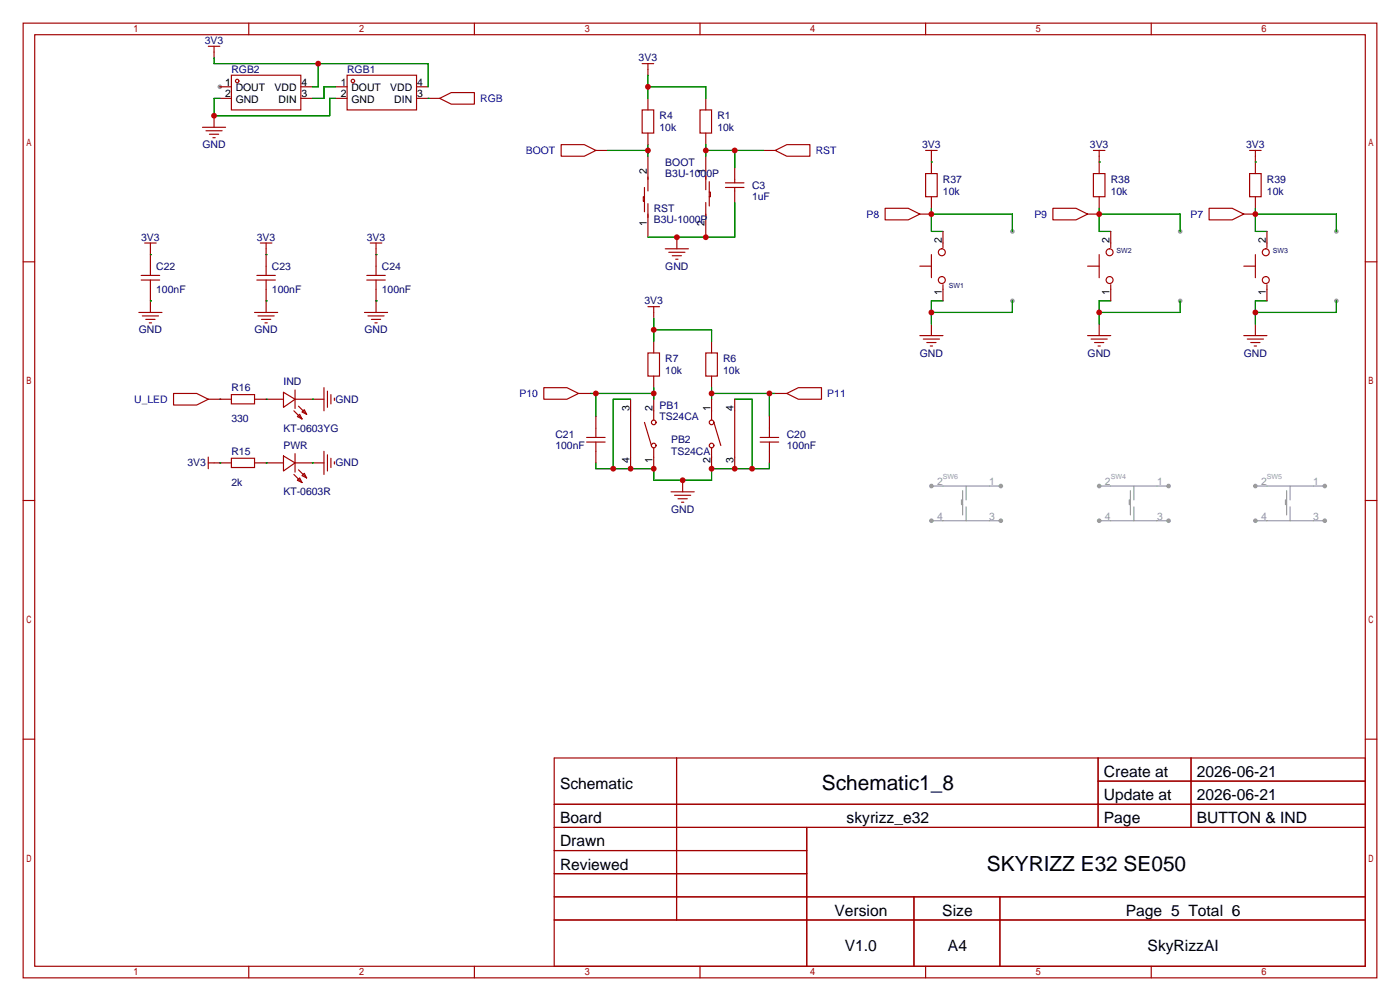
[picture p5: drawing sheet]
<svg xmlns="http://www.w3.org/2000/svg" width="307mm" height="220mm" viewBox="0 0 307 220" stroke-linecap="round" stroke-linejoin="round" font-family="sans-serif">
<g fill="#999">
<circle cx="48.3" cy="19.1" r=".51"/>
<circle cx="256.5" cy="106.7" r=".51"/>
<circle cx="241.3" cy="106.7" r=".51"/>
<circle cx="256.5" cy="114.3" r=".51"/>
<circle cx="241.3" cy="114.3" r=".51"/>
<circle cx="290.8" cy="106.7" r=".51"/>
<circle cx="275.6" cy="106.7" r=".51"/>
<circle cx="290.8" cy="114.3" r=".51"/>
<circle cx="275.6" cy="114.3" r=".51"/>
<circle cx="219.7" cy="106.7" r=".51"/>
<circle cx="204.5" cy="106.7" r=".51"/>
<circle cx="219.7" cy="114.3" r=".51"/>
<circle cx="204.5" cy="114.3" r=".51"/>
<circle cx="222.2" cy="50.8" r=".51"/>
<circle cx="222.2" cy="66" r=".51"/>
<circle cx="259.1" cy="50.8" r=".51"/>
<circle cx="259.1" cy="66" r=".51"/>
<circle cx="293.4" cy="50.8" r=".51"/>
<circle cx="293.4" cy="66" r=".51"/>
</g>
<g fill="none" stroke="#a10000" stroke-width=".25">
<path d="M5.1 5.1h297.2v209.5h-297.2zM7.6 7.6h292.1v204.5h-292.1zM45.7 10.2h2.6M47 10.2v2.5M48.3 19h2.5M50.8 16.5h15.2v7.6h-15.2zM54.6 5.1v2.5M66 19h2.6M73.7 19h2.5M76.2 16.5h15.2v7.6h-15.2zM91.4 19h2.6M104.1 5.1v2.5"/>
<path d="M141 14h2.5M142.2 14v2.5M153.7 5.1v2.5M203.2 5.1v2.5M252.7 5.1v2.5M44.4 27.9h5.1M45.2 28.7h3.6M46 29.5h2M46.7 30.2h.5M47 25.4v2.5M48.3 21.6h2.5M66 21.6h2.6"/>
<path d="M73.7 21.6h2.5M91.4 21.6h5.1M96.5 21.6l2.6-1.3h5v2.6h-5zM123.2 31.8h5.1l2.5 1.2-2.5 1.3h-5.1zM130.8 33h2.5M141 24.1h2.5v5.1h-2.5zM142.2 21.6v2.5M142.2 29.2v2.6M142.2 34.3v7.6M153.7 24.1h2.5v5.1h-2.5zM154.9 21.6v2.5M154.9 29.2v2.6"/>
<path d="M154.9 34.3v7.4M155.7 39.9v5.3M161.3 36.8v3.3M167.6 33h2.6M170.2 33l2.5-1.2h5.1v2.5h-5.1zM203.2 38.1h2.5v5.1h-2.5zM203.2 33h2.5M204.5 33v5.1M240 38.1h2.6v5.1h-2.6zM240 33h2.6M241.3 33v5.1M274.3 38.1h2.6v5.1h-2.6z"/>
<path d="M274.3 33h2.6M275.6 33v5.1M5.1 57.5h2.5M31.7 53.3h2.6M33 53.3v7.2M57.1 53.3h2.6M58.4 53.3v7.2M81.3 53.3h2.5M82.5 53.3v7.2M141.5 43.2h-.3v1h.3M141.5 41.1v5.4M142.2 44.7v7.4"/>
<path d="M146 54.6h5.1M146.8 55.4h3.6M147.6 56.1h2M148.3 56.9h.5M148.6 52.1v2.5M154.9 44.4v7.7M155.7 42.2h.3v1h-.3M159.3 41.1h4M159.3 40.1h4M161.3 41.1v3.3M194.3 45.7h5.1l2.5 1.3-2.5 1.3h-5.1zM201.9 47h2.6"/>
<path d="M201.9 58.4h2.6M204.5 43.2v2.5M204.5 55.9v5.1M207 50.8v3.6M231.1 45.7h5.1l2.6 1.3-2.6 1.3h-5.1zM238.8 47h2.5M238.8 58.4h2.5M241.3 43.2v2.5M241.3 55.9v5.1M243.8 50.8v3.6M265.4 45.7h5.1l2.5 1.3-2.5 1.3h-5.1zM273 47h2.6"/>
<path d="M273 58.4h2.6M275.6 43.2v2.5M275.6 55.9v5.1M278.1 50.8v3.6M299.7 57.5h2.6M30.5 68.6h5.1M31 61.5h4.1M31 60.5h4.1M31.2 69.3h3.6M32 70.1h2M32.8 70.9h.5M33 61.5v7.1"/>
<path d="M55.9 68.6h5.1M56.4 61.5h4.1M56.4 60.5h4.1M56.6 69.3h3.6M57.4 70.1h2M58.2 70.9h.5M58.4 61.5v7.1M80 68.6h5.1M80.5 61.5h4.1M80.5 60.5h4.1M80.8 69.3h3.5M81.5 70.1h2.1"/>
<path d="M82.3 70.9h.5M82.5 61.5v7.1M142.2 77.5h2.6v5h-2.6zM142.2 67.3h2.6M143.5 67.3v2.5M143.5 74.9v2.6M154.9 77.5h2.6v5h-2.6zM156.2 74.9v2.6M201.9 73.7h5.1M202.7 74.4h3.5M203.5 75.2h2M204.2 75.9h.5"/>
<path d="M204.5 71.1v2.6M207 62.5v3.5M238.8 73.7h5M239.5 74.4h3.6M240.3 75.2h2M241 75.9h.6M241.3 71.1v2.6M243.8 62.5v3.5M273 73.7h5.1M273.8 74.4h3.6M274.6 75.2h2M275.3 75.9h.5"/>
<path d="M275.6 71.1v2.6M278.1 62.5v3.5M38.1 86.4h5.1l2.5 1.2-2.5 1.3h-5.1zM45.7 87.6h5.1M50.8 86.6h5.1v2h-5.1zM55.9 87.6h6.3M62.2 86.1l2.6 1.5-2.6 1.8zM64.5 90.2l1.8 1.7M64.8 87.6h6.3M64.8 85.6v4.1M64.8 99.6v4M65.3 91.4l.5-.5 .5 1z"/>
<path d="M65.5 89.2l1.8 1.7M66.3 90.4l.5-.5 .5 1zM71.1 85.1v5.1M71.1 99.1v5M71.9 85.9v3.5M71.9 99.8v3.6M72.6 86.6v2M73.4 87.4v.5M119.4 85.1h5.1l2.5 1.3-2.5 1.2h-5.1zM127 86.4h2.5M128.8 97h4M128.8 96h4"/>
<path d="M130.8 91.4v4.6M130.8 97v4.6M138.4 87.6v15.3M141.5 92.7l1.5 5.1M143.5 82.5v2.6M143.5 87.6v4.6M143.5 98.3v4.6M156.2 82.5v2.6M156.2 87.6v4.6M156.2 98.3v4.6M156.7 92.7l1.5 5.1M161.3 87.6v15.3"/>
<path d="M166.9 97h4M166.9 96h4M168.9 91.4v4.6M168.9 97v4.6M170.2 86.4h2.5M172.7 86.4l2.6-1.3h5v2.5h-5zM5.1 109.9h2.5M45.7 101.6h5.1M45.7 100.3v2.6M50.8 100.6h5.1v2h-5.1zM55.9 101.6h6.3M62.2 100.1l2.6 1.5-2.6 1.8z"/>
<path d="M64.5 104.1l1.8 1.8M64.8 101.6h6.3M65.3 105.4l.5-.5 .5 1zM65.5 103.1l1.8 1.8M66.3 104.4l.5-.5 .5 1zM72.6 100.6v2M73.4 101.3v.6M147.3 107.9h5.1M148.1 108.7h3.5M148.8 109.5h2.1M149.6 110.2h.5M149.9 105.4v2.5"/>
<path d="M299.7 109.9h2.6M5.1 162.2h2.5M121.7 166.4h178v45.7h-178zM121.7 176.5h178M148.5 166.4v35.5M241.1 166.4v15.2M241.1 171.4h58.6M261.5 166.4v15.2M299.7 162.2h2.6M121.7 181.6h178M121.7 186.7h55.4M121.7 196.8h178"/>
<path d="M121.7 191.8h55.4M177.1 181.6v30.5M200.6 196.8v15.3M219.5 196.8v15.3M54.6 212.1v2.5M104.1 212.1v2.5M121.7 201.9h178M153.7 212.1v2.5M203.2 212.1v2.5M252.7 212.1v2.5"/>
<circle cx="52.1" cy="17.8" r=".38"/>
<circle cx="77.5" cy="17.8" r=".38"/>
<circle cx="206.8" cy="55.4" r=".76"/>
<circle cx="243.6" cy="55.4" r=".76"/>
<circle cx="277.9" cy="55.4" r=".76"/>
<circle cx="206.8" cy="61.5" r=".76"/>
<circle cx="243.6" cy="61.5" r=".76"/>
<circle cx="277.9" cy="61.5" r=".76"/>
<circle cx="143.5" cy="97.8" r=".51"/>
<circle cx="143.5" cy="92.7" r=".51"/>
<circle cx="156.2" cy="97.8" r=".51"/>
<circle cx="156.2" cy="92.7" r=".51"/>
</g>
<g fill="none" stroke="#008700" stroke-width=".25">
<path d="M47 12.7v1.3h47v5M69.8 14v5h-1.2M73.7 19h-2.6v2.6h-2.5M142.2 19h12.7v2.6M142.2 16.5v5.1M48.3 21.6h-1.3v3.8h25.4v-3.8h1.3M94 21.6h.1M133.3 33h8.9M142.2 31.8v2.5M154.9 31.8v2.5M154.9 33h12.7M161.3 33v3.8"/>
<path d="M204.5 35.6h.1M241.3 35.6h.1M275.6 35.6h.1M33 55.9h.1M58.4 55.9h.1M82.5 55.9h.1M161.3 44.4v7.7h-19.1M204.5 45.7v5.1h2.5M204.5 47h17.7v3.8M241.3 45.7v5.1h2.5M241.3 47h17.8v3.8M275.6 45.7v5.1h2.5"/>
<path d="M275.6 47h17.8v3.8M33 66h.1M58.4 66h.1M82.5 66h.1M143.5 69.8v5.1M143.5 72.4h12.7v2.5M207 66h-2.5v5.1M222.2 66v2.6h-17.7M243.8 66h-2.5v5.1M259.1 66v2.6h-17.8M278.1 66h-2.5v5.1M293.4 66v2.6h-17.8"/>
<path d="M48.3 87.6h.1M58.4 87.6h.1M68.6 87.6h.1M129.5 86.4h14M130.8 86.4v5M138.4 87.6h-3.8v15.3M143.5 85.1v2.5M156.2 85.1v2.5M156.2 86.4h14M161.3 87.6h3.8v15.3M168.9 86.4v5M48.3 101.6h.1"/>
<path d="M58.4 101.6h.1M68.6 101.6h.1M130.8 101.6v1.3h12.7v2.5h12.7v-2.5h12.7v-1.3"/>
</g>
<g fill="none" stroke="#999" stroke-width=".25">
<path d="M204.5 106.7h15.2M204.5 114.3h15.2M211.3 109.7h-.2v1h.2M211.3 107.7v5.3M212.1 106.7v3M212.1 111.3v3M241.3 106.7h15.2M241.3 114.3h15.2M248.2 109.7h-.3v1h.3M248.2 107.7v5.3M248.9 106.7v3M248.9 111.3v3"/>
<path d="M275.6 106.7h15.2M275.6 114.3h15.2M282.4 109.7h-.2v1h.2M282.4 107.7v5.3M283.2 106.7v3M283.2 111.3v3"/>
</g>
<g fill="#c00">
<circle cx="154.9" cy="52.1" r=".63"/>
<circle cx="148.6" cy="52.1" r=".63"/>
<circle cx="154.9" cy="33" r=".63"/>
<circle cx="161.3" cy="33" r=".63"/>
<circle cx="142.2" cy="33" r=".63"/>
<circle cx="142.2" cy="19" r=".63"/>
<circle cx="143.5" cy="72.4" r=".63"/>
<circle cx="143.5" cy="86.4" r=".63"/>
<circle cx="130.8" cy="86.4" r=".63"/>
<circle cx="156.2" cy="86.4" r=".63"/>
<circle cx="168.9" cy="86.4" r=".63"/>
<circle cx="156.2" cy="102.9" r=".63"/>
<circle cx="149.9" cy="105.4" r=".63"/>
<circle cx="143.5" cy="102.9" r=".63"/>
<circle cx="138.4" cy="102.9" r=".63"/>
<circle cx="134.6" cy="102.9" r=".63"/>
<circle cx="161.3" cy="102.9" r=".63"/>
<circle cx="165.1" cy="102.9" r=".63"/>
<circle cx="204.5" cy="47" r=".63"/>
<circle cx="204.5" cy="68.6" r=".63"/>
<circle cx="241.3" cy="47" r=".63"/>
<circle cx="241.3" cy="68.6" r=".63"/>
<circle cx="275.6" cy="47" r=".63"/>
<circle cx="275.6" cy="68.6" r=".63"/>
<circle cx="47" cy="25.4" r=".63"/>
<circle cx="69.9" cy="14" r=".63"/>
</g>
<g font-size="4.6">
<text x="180.4" y="173.4">Schematic1_8</text>
<text x="216.7" y="191.2">SKYRIZZ E32 SE050</text>
</g>
<g font-size="3.4">
<text x="122.9" y="173.1">Schematic</text>
<text x="242.3" y="170.5">Create at</text>
<text x="262.7" y="170.5">2026-06-21</text>
<text x="242.3" y="175.6">Update at</text>
<text x="262.7" y="175.6">2026-06-21</text>
<text x="122.9" y="180.7">Board</text>
<text x="122.9" y="185.8">Drawn</text>
<text x="185.9" y="180.7">skyrizz_e32</text>
<text x="242.3" y="180.7">Page</text>
<text x="262.7" y="180.7">BUTTON &amp; IND</text>
<text x="122.9" y="190.9">Reviewed</text>
<text x="183.2" y="201">Version</text>
<text x="206.9" y="201">Size</text>
<text x="247.2" y="201">Page 5 Total 6</text>
<text x="185.5" y="208.6">V1.0</text>
<text x="208.1" y="208.6">A4</text>
<text x="251.9" y="208.6">SkyRizzAI</text>
</g>
<g font-size="2.3" fill="#000080">
<text x="45" y="9.7">3V3</text>
<text x="50.8" y="16">RGB2</text>
<text x="76.2" y="16">RGB1</text>
<text x="140.2" y="13.5">3V3</text>
<text x="144.8" y="26.2">R4</text>
<text x="144.8" y="28.7">10k</text>
<text x="157.5" y="26.2">R1</text>
<text x="157.5" y="28.7">10k</text>
<text x="44.4" y="32.5">GND</text>
<text x="202.4" y="32.5">3V3</text>
<text x="239.3" y="32.5">3V3</text>
<text x="273.6" y="32.5">3V3</text>
<text x="146" y="38.9">B3U-1000P</text>
<text x="146" y="36.4">BOOT</text>
<text x="165.1" y="41.4">C3</text>
<text x="207" y="40.2">R37</text>
<text x="243.8" y="40.2">R38</text>
<text x="278.1" y="40.2">R39</text>
<text x="143.5" y="46.5">RST</text>
<text x="165.1" y="44">1uF</text>
<text x="207" y="42.7">10k</text>
<text x="243.8" y="42.7">10k</text>
<text x="278.1" y="42.7">10k</text>
<text x="31" y="52.9">3V3</text>
<text x="56.4" y="52.9">3V3</text>
<text x="80.5" y="52.9">3V3</text>
<text x="143.5" y="49.1">B3U-1000P</text>
<text x="34.3" y="59.2">C22</text>
<text x="59.7" y="59.2">C23</text>
<text x="83.8" y="59.2">C24</text>
<text x="146" y="59.2">GND</text>
<text x="34.3" y="64.3">100nF</text>
<text x="59.7" y="64.3">100nF</text>
<text x="83.8" y="64.3">100nF</text>
<text x="141.5" y="66.8">3V3</text>
<text x="30.5" y="73.2">GND</text>
<text x="55.9" y="73.2">GND</text>
<text x="80" y="73.2">GND</text>
<text x="146" y="79.5">R7</text>
<text x="146" y="82.1">10k</text>
<text x="158.7" y="79.5">R6</text>
<text x="158.7" y="82.1">10k</text>
<text x="201.9" y="78.3">GND</text>
<text x="238.8" y="78.3">GND</text>
<text x="273" y="78.3">GND</text>
<text x="50.8" y="85.9">R16</text>
<text x="62.2" y="84.6">IND</text>
<text x="73.7" y="88.4">GND</text>
<text x="144.8" y="89.7">PB1</text>
<text x="50.8" y="92.7">330</text>
<text x="62.2" y="94.8">KT-0603YG</text>
<text x="144.8" y="92.2">TS24CA</text>
<text x="50.8" y="99.9">R15</text>
<text x="62.2" y="98.6">PWR</text>
<text x="121.9" y="98.6">100nF</text>
<text x="121.9" y="96">C21</text>
<text x="147.3" y="99.9">TS24CA</text>
<text x="147.3" y="97.3">PB2</text>
<text x="172.7" y="98.6">100nF</text>
<text x="172.7" y="96">C20</text>
<text x="41.1" y="102.4">3V3</text>
<text x="50.8" y="106.6">2k</text>
<text x="73.7" y="102.4">GND</text>
<text x="62.2" y="108.7">KT-0603R</text>
<text x="147.3" y="112.6">GND</text>
</g>
<g font-size="2.3">
<text x="49.4" y="21.3">2</text>
<text x="49.4" y="18.8">1</text>
<text x="51.7" y="22.6">GND</text>
<text x="51.7" y="20.1">DOUT</text>
<text x="60.3" y="20.1">VDD</text>
<text x="61.2" y="22.6">DIN</text>
<text x="66.2" y="18.8">4</text>
<text x="66.2" y="21.3">3</text>
<text x="74.8" y="21.3">2</text>
<text x="74.8" y="18.8">1</text>
<text x="77.1" y="22.6">GND</text>
<text x="77.1" y="20.1">DOUT</text>
<text x="85.7" y="20.1">VDD</text>
<text x="86.6" y="22.6">DIN</text>
<text x="91.6" y="18.8">4</text>
<text x="91.6" y="21.3">3</text>
<text x="142" y="38.1" transform="rotate(-90 142 38.1)">2</text>
<text x="154.7" y="38.1" transform="rotate(-90 154.7 38.1)">1</text>
<text x="142" y="49.5" transform="rotate(-90 142 49.5)">1</text>
<text x="154.7" y="49.5" transform="rotate(-90 154.7 49.5)">2</text>
<text x="206.8" y="53.3" transform="rotate(-90 206.8 53.3)">2</text>
<text x="243.6" y="53.3" transform="rotate(-90 243.6 53.3)">2</text>
<text x="277.9" y="53.3" transform="rotate(-90 277.9 53.3)">2</text>
<text x="206.8" y="64.8" transform="rotate(-90 206.8 64.8)">1</text>
<text x="243.6" y="64.8" transform="rotate(-90 243.6 64.8)">1</text>
<text x="277.9" y="64.8" transform="rotate(-90 277.9 64.8)">1</text>
<text x="138.2" y="90.2" transform="rotate(-90 138.2 90.2)">3</text>
<text x="143.3" y="90.2" transform="rotate(-90 143.3 90.2)">2</text>
<text x="156" y="90.2" transform="rotate(-90 156 90.2)">1</text>
<text x="161" y="90.2" transform="rotate(-90 161 90.2)">4</text>
<text x="138.2" y="101.6" transform="rotate(-90 138.2 101.6)">4</text>
<text x="143.3" y="101.6" transform="rotate(-90 143.3 101.6)">1</text>
<text x="156" y="101.6" transform="rotate(-90 156 101.6)">2</text>
<text x="161" y="101.6" transform="rotate(-90 161 101.6)">3</text>
</g>
<g font-size="2.3" fill="#00f">
<text x="105.4" y="22.4">RGB</text>
<text x="115.4" y="33.8">BOOT</text>
<text x="179.1" y="33.8">RST</text>
<text x="190.2" y="47.8">P8</text>
<text x="227.1" y="47.8">P9</text>
<text x="261.4" y="47.8">P7</text>
<text x="29.5" y="88.4">U_LED</text>
<text x="114" y="87.2">P10</text>
<text x="181.6" y="87.2">P11</text>
</g>
<g font-size="2.3" fill="#999">
<text x="205.7" y="106.4">2</text>
<text x="217.2" y="106.4">1</text>
<text x="242.6" y="106.4">2</text>
<text x="254" y="106.4">1</text>
<text x="276.9" y="106.4">2</text>
<text x="288.3" y="106.4">1</text>
<text x="205.7" y="114">4</text>
<text x="217.2" y="114">3</text>
<text x="242.6" y="114">4</text>
<text x="254" y="114">3</text>
<text x="276.9" y="114">4</text>
<text x="288.3" y="114">3</text>
</g>
<g font-size="1.5" fill="#000080">
<text x="245.1" y="55.6">SW2</text>
<text x="279.4" y="55.6">SW3</text>
<text x="208.3" y="63.2">SW1</text>
</g>
<g font-size="1.5" fill="#999">
<text x="207" y="105.1">SW6</text>
<text x="243.8" y="105.1">SW4</text>
<text x="278.1" y="105.1">SW5</text>
</g>
</svg>
